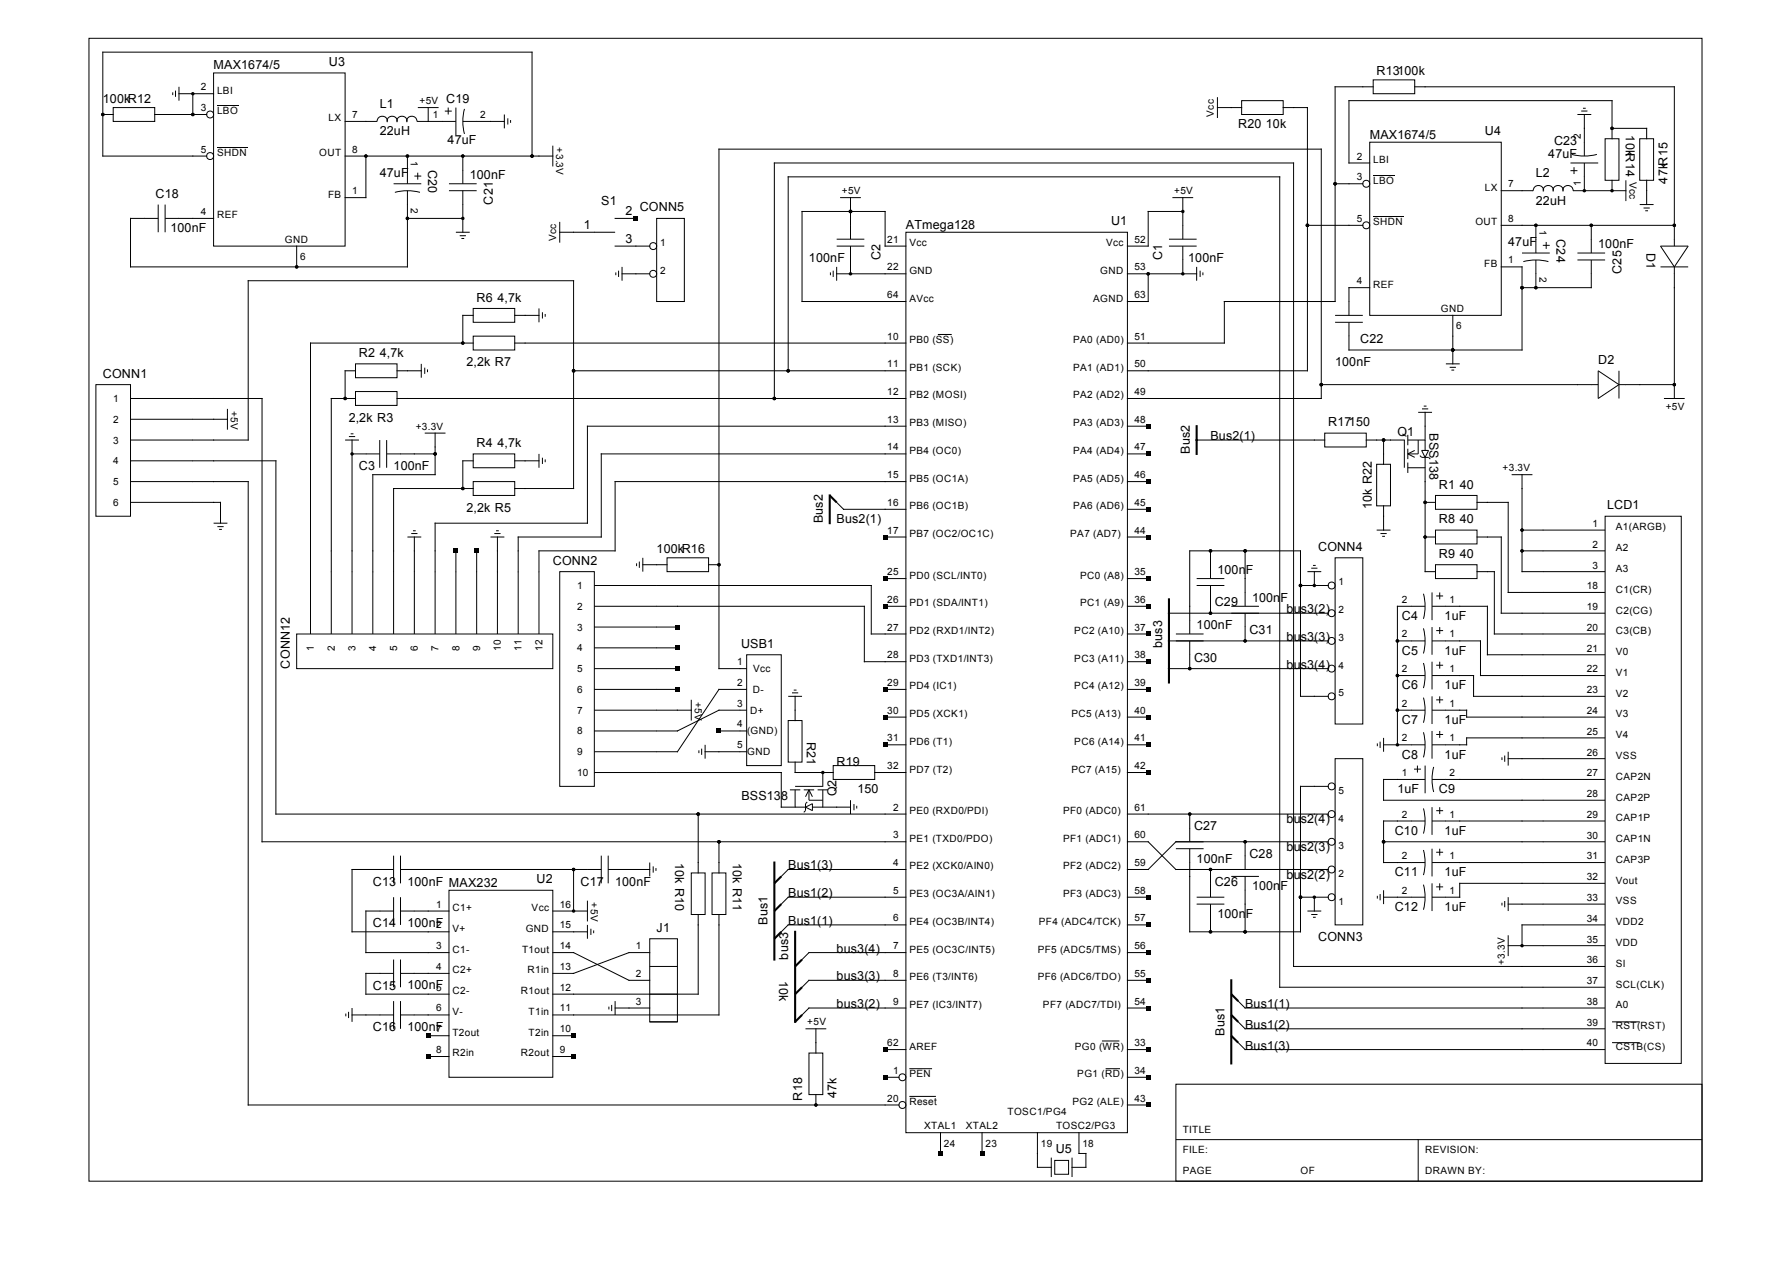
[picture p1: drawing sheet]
<svg xmlns="http://www.w3.org/2000/svg" width="297mm" height="210mm" viewBox="0 0 297 210" stroke-linecap="round" stroke-linejoin="round" font-family="sans-serif">
<g fill="none" stroke="#000" stroke-width=".17">
<path d="M14.8 6.3h267.4v189.5h-267.4zM17.1 19h1.7M18.8 17.8h6.9v2.3h-6.9zM25.7 19h8.6M28.6 15.3v.5M29.1 15v1.1M29.7 15.5h5.7M29.7 14.4v2.3M32 15.5v3.5M35.4 12.1h21.8v28.7h-21.8zM36 17.6h3.5M69.3 17.8h3.4"/>
<path d="M71 17.8v2.3M73.8 18.4h1.1M74.3 17.8v1.2M75.6 17.8v4.6M77 18l-.2 1.8v1.2l.2 1.2M83.6 19v2.3M84.2 19.6v1M84.7 19.9v.5M201.9 17.8h4M201.9 16.1v3.5M205.9 16.7h6.9v2.3h-6.9zM212.8 17.8h4v43.7h-29.8"/>
<path d="M227.7 13.2h6.9v2.3h-6.9zM227.7 14.4h-6.3v35.6h-18.4v6.9h-16M234.6 14.4h43.1v26.4M261.6 19h2.3M262.2 18.4h1M262.5 17.9h.5M262.7 19v6.9M26.2 33.9v4.6M27.4 36.2h8M27.4 33.9v4.6M34.3 25.9h-17.2v-17.3h71.1v17.3M36 24.4h5"/>
<path d="M57.2 20.1h5.3a.84 .84 0 0 1 .9-.8 .84 .84 0 0 1 .8 .9 .82 .82 0 0 1 .8-.9 .82 .82 0 0 1 .8 .9 .82 .82 0 0 1 .9-.9 .82 .82 0 0 1 .8 .9 .84 .84 0 0 1 .8-.9 .84 .84 0 0 1 .8 .8h6.5M57.2 25.9h34.5M60.7 25.9v6.9h-3.5M65.3 30.5h4.6M65.5 31.9l1.8-.3 1.2 .1 1.1 .2M67.6 31.6v12.6h-46v-8h4.6M67.6 36.2h9.1M67.6 25.9v4.6M68.7 29.2h1.2M69.3 28.6v1.2M74.5 31.6h4.5M74.5 30.5h4.5"/>
<path d="M75.6 38.5h2.3M76.2 39.1h1.1M76.5 39.5h.5M76.7 25.9v4.6M76.7 31.6v6.9M76.7 20.1h6.9M91.7 24.1v3.5M92.8 38.5h9.2M92.8 36.8v3.4M102 36.2h3.4M108.9 36.2h4.6v13.8h-4.6zM138.7 39.6h4.6"/>
<path d="M139.3 32.8h3.5M141 32.8v6.8M150.2 38.5h36.8v149.2h-36.8zM193.8 39.6h4.6M194.4 32.8h3.5M196.1 32.8v6.8M196.1 35.1h-5.7v5.7h-3.4M216.8 37.3h9.2M221.4 30.5h4.6M227.1 23.6h21.9v28.7h-21.9zM227.7 29h3.5M227.7 35.9h5"/>
<path d="M249 31.6h5.3a.84 .84 0 0 1 .8-.9 .84 .84 0 0 1 .8 1 .82 .82 0 0 1 .8-1 .82 .82 0 0 1 .9 1 .82 .82 0 0 1 .8-1 .82 .82 0 0 1 .8 1 .84 .84 0 0 1 .8-1 .84 .84 0 0 1 .9 .9h8.7M249 37.3h28.7M254.7 37.3v4.6M260.4 27h4.6M260.4 28.3h1.2M260.6 25.6l1.2 .2 1.2 .1 1.8-.3M261 27.7v1.2M262.7 27v4.6M263.9 37.3v4.6M266.2 23h2.3v6.9h-2.3zM267.3 23v-6.3h-43.6v10.3h3.4M267.3 21.3h5.8v1.7"/>
<path d="M267.3 29.9v1.7M269.6 29.9v3.4M271.9 23h2.3v6.9h-2.3zM271.9 33.9h2.3M272.5 34.5h1.1M272.8 34.9h.5M273.1 29.9v4M49.2 40.8v3.4M78.5 55.7h6.9v2.3h-6.9zM78.5 51.1h6.9v2.3h-6.9zM78.5 52.3h-1.8v4.6M78.5 56.9h-27v48.2"/>
<path d="M85.4 56.9h64.8M85.4 52.3h4M89.4 51.1v2.3M90 51.8v1M90.4 52v.5M102 40.8h5.7M102.1 45.2v.4M102.6 44.9v1M103.2 45.4h4.5M103.2 44.2v2.3M137.7 45.2v.4M138.2 44.9v1"/>
<path d="M138.7 40.8h4.6M138.7 45.4h11.5M138.7 44.2v2.3M141 40.8v4.6M150.2 40.8h-3.4v-5.7h-13.8v14.9h17.2M155.5 55.4h2.3M187 45.4h11.4M190.4 45.4v4.6h-3.4M193.8 40.8h4.6M196.1 40.8v4.6M198.4 44.2v2.3M199 44.9v1"/>
<path d="M199.5 45.2v.4M221.4 52.3h4.6M221.4 53.4h4.6M227.1 47.7h-3.4v4.6M240.9 52.3v8M249 44.2h3.4v13.8h-28.7v-4.6M252.4 41.9h4.6M252.6 43.4l1.8-.3h1.2l1.2 .3M254.7 43.1v4.6M255.8 40.7h1.2M256.4 40.1v1.2M261.6 43.1h4.6"/>
<path d="M261.6 41.9h4.6M263.9 43.1v4.6h-11.5M275.4 40.8h4.5l-2.2 3.4zM275.4 44.2h4.5M277.7 44.2v21.8M15.9 63.8h5.7v21.8h-5.7zM21.6 69.5h16.1M21.6 76.4h24.2v58.5h104.4M21.6 66h21.9v73.5h106.7M21.6 72.9h19.6v-26.4h53.9v34.5h-9.7M21.6 79.8h19.6v103.3h107.9M37.7 67.8v3.4"/>
<path d="M57.2 72.9h2.3M57.9 72.4h1M58.1 71.9h.5M58.4 75.2h4.6M58.4 72.9v32.2M59 64.9h6.8v2.3h-6.8zM59 60.3h6.8v2.3h-6.8zM59 66h-4.1v39.1M59 61.5h-1.8v4.5M63 72.9v4.6M64.1 75.2h8.1M64.1 72.9v4.6"/>
<path d="M65.8 66h84.4M65.8 61.5h4.1M69.9 60.3v2.3M70.4 60.9v1.1M70.4 71.8h3.5M70.9 61.2v.5M72.2 71.8v6.9h-10.4v26.4M78.5 79.8h6.9v2.3h-6.9zM78.5 75.2h6.9v2.3h-6.9zM78.5 76.4h-1.8v4.6M85.4 76.4h4M89.4 75.2v2.3"/>
<path d="M90 75.9v1M90.4 76.2v.4M95.1 61.5h55.1M128.4 66v-39h86.1v133.2h51.7M130.7 61.5v-32.2h81.5v134.3h54M150.2 79.8h-48.2v11.5h-12.6v13.8M150.2 75.2h-50.5v13.8h-13.8v16.1M150.2 70.6h-52.8v16.1h-25.2v18.4M187 66h32.1v-41.3h-99.9v86.1h4.6M187 79.8h3.4M187 75.2h3.4M187 70.6h3.4"/>
<path d="M198.4 72.9h21.3M219.1 63.8h45.9M219.7 71.8h6.9v2.3h-6.9zM226.6 72.9h6.3v4.6M228.3 77h2.3v6.8h-2.3zM229.4 72.9v4.1M233.5 72.9h2.8M233.5 77.5h2.8M233.5 75.2l1.1 .6M233.5 72.1v1.7M233.5 74.4v1.7M233.5 76.7v1.7"/>
<path d="M234.6 74.7l-1.1 .5M235.2 72.9v2.3h-1.7M235.2 68.3h2.3M235.5 75.5l.3 .3h1.1l.3 .3M235.8 74.7h1.1l-.6 1.1zM235.8 67.8h1M236.1 67.3h.5M236.3 75.8v18.9h1.7M236.3 68.3v6.4M239.8 60.3h2.3M240.4 60.9h1M240.7 61.3h.4"/>
<path d="M250.7 78.7h3.4M252.4 78.7v16h13.8M265 61.5l3.5 2.3-3.5 2.2zM268.5 61.5v4.5M268.5 63.8h9.2M275.9 66h3.5M21.6 83.3h15v3.4M35.4 86.7h2.3M36 87.3h1.1M36.3 87.7h.5M67.6 89h2.3M68.2 88.4h1"/>
<path d="M68.5 88h.4M68.7 89v16.1M75.6 91.3v13.8M78.5 81h-13.2v24.1M79 91.3v13.8M81.3 89h2.3M82 88.4h1M82.3 88h.4M82.5 89v16.1M92.8 94.7h5.8v35.6h-5.8zM98.6 97h45.9v8.1h5.7M105.6 93.4v.4"/>
<path d="M106 93.1v1M106.6 93.6h4M106.6 92.5v2.2M110.6 92.5h6.9v2.2h-6.9zM117.5 93.6h1.7M138.7 83.3l1.2 1.1h10.3M146.8 89h3.4M146.8 95.9h3.4M187 89h3.4M187 95.9h3.4M187 84.4h3.4M198.4 97h4.6"/>
<path d="M198.4 95.9h4.6M200.7 91.3v4.6M200.7 97v4.6M206.5 91.3v9.2M215.7 97h4.6M216.8 94.7h2.3M217.4 94.2h1.1M217.7 93.7h.5M218 94.7v2.3M221.4 92.5h4.6v27.5h-4.6zM228.3 87.9h2.3M228.9 88.4h1.1"/>
<path d="M229.2 88.9h.5M229.4 83.8v4.1M236.1 98.4l.2 1.2v1.2l-.2 1.8M236.3 83.3h1.7M236.3 89h1.7M237.5 98.2v4.6M238 93.6h6.9v2.3h-6.9zM238 87.9h6.9v2.3h-6.9zM238 82.1h6.9v2.3h-6.9zM238.2 98.8h1.1M238.7 98.2v1.1M244.9 83.3h5.2v14.9h16.1"/>
<path d="M244.9 89h4.1v12.6h17.2M244.9 94.7h2.9v10.4h18.4M252.4 91.3h13.8M252.4 87.9h13.8M266.2 85.6h12.6v90.7h-12.6zM49.2 105.1h42.5v5.7h-42.5zM98.6 117.7h16M98.6 100.5h44.7v9.2h6.9M98.6 107.4h13.7M98.6 114.3h13.7M98.6 103.9h13.7M98.6 110.8h13.7"/>
<path d="M114.6 116v3.4M123.8 117.7h-4.6l-6.9 3.5h-13.7M123.8 114.3h-4.6l-6.9 10.3h-13.7M123.8 108.5h5.8v18.4h-5.8zM130.7 119.4h2.3v6.9h-2.3zM130.7 115.4h2.3M131.3 114.8h1.1M131.6 114.4h.5M131.9 115.4v4M146.8 100.5h3.4M146.8 118.9h3.4M146.8 114.3h3.4"/>
<path d="M187 100.5h3.4M187 118.9h3.4M187 105.1h3.4M187 114.3h3.4M187 109.7h3.4M193.8 106.2h26.5M193.8 101.6h26.5M193.8 110.8h26.5M195 105.1h4.6M197.3 105.1v-13.8h18.4v24.1h4.6M197.3 106.2v4.6M204.2 100.5h4.6"/>
<path d="M206.5 101.6v4.6M231.7 117.7h4.6M231.7 112h4.6M231.7 106.2h4.6M236.1 104.1l.2 1.2v1.2l-.2 1.8M236.1 109.9l.2 1.2v1.2l-.2 1.7M236.1 115.6l.2 1.2v1.2l-.2 1.8M236.3 100.5h-4.6v23M237.5 117.7h5.7v1.2h23M237.5 100.5h9.2v8h19.5M237.5 112h6.9v3.4h21.8M237.5 106.2h8v5.8h20.7"/>
<path d="M237.5 103.9v4.6M237.5 109.7v4.6M237.5 115.4v4.6M238.2 104.5h1.1M238.2 110.3h1.1M238.2 116h1.1M238.7 103.9v1.2M238.7 109.7v1.1M238.7 115.4v1.2M98.6 128h31v5.8h4M115.8 134.9v9.8M115.9 124.4v.4"/>
<path d="M116.4 124.1v1M116.9 124.6h6.9M116.9 123.5v2.2M119.2 139.5v5.2M119.2 121.2h4.6M131 130.9h1.7M131.9 126.3v1.7h6.3M131.9 130.9v2.9M133.3 130.9h1.7M133.6 133.8l1.1-.6v1.2zM133.9 132.9l-.3 .3v1.2l-.3 .2M134.1 130.9l-.5 1.2"/>
<path d="M134.1 130.9l.6 1.2M134.1 130.9v1.7h2.3M134.7 133.8h6.3M135.6 130.9h1.7M136.4 128v2.3h-4.5M136.4 130.9v2.9M138.2 126.9h6.9v2.3h-6.9zM141 132.6v2.3M141.6 133.3v1M142.1 133.6v.4M145.1 128h5.1M146.8 123.5h3.4"/>
<path d="M187 134.9h33.3M187 139.5h3.4l4.6 4.6h25.3M187 123.5h3.4M187 128h3.4M197.3 134.9v4.6M206.5 139.5v4.6M220.3 130.3h-4.6v24.1h-18.4v-13.7M220.3 139.5h-25.3l-4.6 4.6h-3.4M221.4 125.7h4.6v27.6h-4.6zM228.4 123.2v.5M228.9 122.9v1.1M229.4 139.5h36.8"/>
<path d="M229.4 123.5h6.9M229.4 122.3v2.3M234.5 127.5h1.1M235.1 126.9v1.1M236.1 121.4l.2 1.2v1.1l-.2 1.8M236.1 134l.2 1.2v1.2l-.2 1.8M236.3 129.2h-6.9v3.4h36.8M236.3 136.1h-6.9v6.9h6.9M236.3 126.9v4.6M237.5 129.2h28.7M237.5 136.1h28.7M237.5 121.2v4.5"/>
<path d="M237.5 133.8v4.6M237.7 127.1l-.2 1.8v1.2l.2 1.2M238.2 121.7h1.1M238.2 134.4h1.1M238.7 121.2v1.1M238.7 133.8v1.1M249.1 125.5v.5M249.5 125.2v1.1M250.1 124.6v2.3M250.1 125.7h16.1M266.2 122.3h-23v1.2h-5.7M65.3 141.8v4.6"/>
<path d="M65.3 148.7v4.6M65.3 159v4.6M65.3 144.1h-6.9v10.3h16.1M65.3 151h-4.6v6.9h13.8M66.4 151h8.1M66.4 141.8v4.6M66.4 148.7v4.6M66.4 159v4.6M66.4 144.1h33.3M74.5 147.6h17.2v31h-17.2zM91.7 157.9h3.4l9.2 4.6h3.4M91.7 154.4h5.7"/>
<path d="M91.7 151h5.7M95.1 144.1v6.9M97.4 149.3v3.4M97.4 153.3v2.3M98 153.9v1.1M98.4 154.2v.5M99.7 141.8v4.6M100.9 144.1h6.8M100.9 141.8v4.6M107.7 155.6h4.6v13.8h-4.6zM107.7 157.9h-3.4l-9.2 3.4h-3.4M107.7 143v2.3"/>
<path d="M108.3 143.6v1M108.8 143.9v.4M114.6 144.7h2.3v6.9h-2.3zM115.8 151.6v13.2h-24.1M118.1 144.7h2.3v6.9h-2.3zM119.2 151.6v16.6h-27.5M150.2 148.7h-19.5l-1.1 1.2M150.2 157.9h-16.1l-1.1 1.1M150.2 144.1h-19.5l-1.1 1.2M150.2 153.3h-19.5l-1.1 1.1M187 148.7h3.4M187 157.9h3.4"/>
<path d="M187 153.3h3.4M195 140.7h4.6M198.4 148.7h4.6M198.4 149.9h4.6M200.7 144.1v4.6M200.7 149.9v4.5M204.2 145.3h4.6M206.5 145.3v9.1M215.7 148.7h4.6M216.8 151h2.3M217.4 151.6h1.1M217.7 152h.5"/>
<path d="M218 148.7v2.3M228.4 148.5v.4M228.9 148.2v1M229.4 147.6v2.3M229.4 148.7h6.9M236.1 140.9l.2 1.2v1.2l-.2 1.7M236.1 146.6l.2 1.2v1.2l-.2 1.8M237.5 143h28.7M237.5 140.7v4.6M237.5 146.4v4.6M238.2 141.3h1.1M238.2 147h1.1"/>
<path d="M238.7 140.7v1.1M238.7 146.4v1.2M249.1 149.6v.5M249.5 149.3v1.1M250.1 149.9h16.1M250.1 148.7v2.3M250.1 155v3.5M250.1 156.7h16.1M266.2 146.4h-24.1v2.3h-4.6M266.2 153.3h-13.8v3.4M57.3 168v.5M57.8 167.7v1"/>
<path d="M58.4 167.1v2.3M58.4 168.2h6.9M65.3 165.9v4.6M65.3 161.3h-4.6v3.5h13.8M66.4 168.2h8.1M66.4 165.9v4.6M66.4 161.3h8.1M71 171.7h3.5M71 175.1h3.5M91.7 171.7h3.4M91.7 175.1h3.4M101 166.8v.5"/>
<path d="M101.4 166.6v1M102 165.9v2.3M102 167.1h5.7M107.7 160.2h4.6M107.7 169.4h4.6M133.6 170.5h3.4M134.1 174.5h2.3v6.9h-2.3zM135.3 170.5v4M146.8 174h3.4M146.8 178.6h2.3M150.2 162.5h-16.1l-1.1 1.1M150.2 167.1h-16.1l-1.1 1.1"/>
<path d="M150.8 177.1h3.8M182.7 172.5h2.9M183.3 177.1h2.4M187 162.5h3.4M187 167.1h3.4M187 174h3.4M187 178.6h3.4M195 179.7h87.2v16.1h-87.2zM205.3 169.4l1.2 1.1h59.7M205.3 165.9l1.2 1.2h59.7M205.3 172.8l1.2 1.2h59.7M267.3 169.4h4.6"/>
<path d="M267.3 172.8h4.6M135.3 181.4v1.7M150.8 181.7h4.4M156 187.7v3.5M162.9 187.7v3.5M172 187.7v5.8h2.3M174.3 191.9v3.2M174.9 192.3h2.3v2.3h-2.3zM177.8 191.9v3.2M178.9 187.7v3.5h1.2v2.3h-2.3M187 183.1h3.4M195 188.9h87.2"/>
<path d="M235.2 188.9v6.9"/>
<circle cx="34.8" cy="19" r=".58"/>
<circle cx="34.8" cy="25.9" r=".58"/>
<circle cx="226.6" cy="37.4" r=".58"/>
<circle cx="226.6" cy="30.5" r=".58"/>
<circle cx="108.3" cy="40.8" r=".58"/>
<circle cx="108.3" cy="45.4" r=".58"/>
<circle cx="220.8" cy="97" r=".58"/>
<circle cx="220.8" cy="110.8" r=".58"/>
<circle cx="220.8" cy="101.6" r=".58"/>
<circle cx="220.8" cy="106.2" r=".58"/>
<circle cx="220.8" cy="115.4" r=".58"/>
<circle cx="220.8" cy="134.9" r=".58"/>
<circle cx="220.8" cy="130.3" r=".58"/>
<circle cx="220.8" cy="139.5" r=".58"/>
<circle cx="220.8" cy="148.7" r=".58"/>
<circle cx="220.8" cy="144.1" r=".58"/>
<circle cx="149.6" cy="178.6" r=".58"/>
<circle cx="149.6" cy="183.2" r=".58"/>
</g>
<g fill="none" stroke="#000" stroke-width=".34">
<path d="M198.4 70.6v4.6M138.7 83.3l-1.1-1.2v4.6M193.8 99.3v13.8M128.4 143v16M129.6 145.3l-1.2 1.1M129.6 149.9l-1.2 1.1M129.6 154.4l-1.2 1.2M131.9 154.4v15l1.1-1.2M133 159l-1.1 1.2M133 163.6l-1.1 1.2M204.2 162.5v13.8M204.2 168.2l1.1 1.2"/>
<path d="M204.2 164.8l1.1 1.1M204.2 171.7l1.1 1.1"/>
</g>
<g fill="#000">
<path d="M16.9 18.8h.3l.1 .2-.1 .2h-.3l-.1-.2zM31.8 18.8h.4l.1 .2-.1 .2h-.4l-.1-.2zM31.8 15.3h.4l.1 .2-.1 .2h-.4l-.1-.2zM60.5 25.7h.4l.1 .2-.1 .2h-.4l-.1-.2zM67.4 25.7h.4l.1 .2-.1 .2h-.4l-.1-.2zM67.4 36h.4l.1 .2-.1 .2h-.4l-.1-.2zM76.6 25.7h.3l.1 .2-.1 .2h-.3l-.1-.2zM76.6 36h.3l.1 .2-.1 .2h-.3l-.1-.2zM88 25.7h.4l.1 .2-.1 .2h-.4l-.1-.2zM105.1 35.9h.7v.6h-.7zM140.8 34.8h.4l.1 .3-.1 .2h-.4v-.2zM195.9 34.8h.4l.1 .3-.1 .2h-.4v-.2z"/>
<path d="M216.6 37.1h.4l.1 .2-.1 .3h-.4l-.1-.3zM221.2 30.2h.4l.1 .3-.1 .2h-.4l-.1-.2zM254.5 37.1h.4l.1 .2-.1 .3h-.4l-.1-.3zM262.5 31.4h.4l.1 .2-.1 .2h-.4l-.1-.2zM263.7 37.1h.4l.1 .2-.1 .3h-.4l-.1-.3zM267.1 31.4h.4l.1 .2-.1 .2h-.4l-.1-.2zM267.1 21.1h.4l.1 .2-.1 .2h-.4l-.1-.2zM277.5 37.1h.4v.2v.3h-.4l-.1-.3zM49 44h.4l.1 .2-.1 .3h-.4l-.1-.3zM76.6 56.6h.3l.1 .3-.1 .2h-.3l-.1-.2zM140.8 45.2h.4l.1 .2-.1 .2h-.4v-.2zM190.2 45.2h.4l.1 .2-.1 .2h-.4l-.1-.2z"/>
<path d="M195.9 45.2h.4l.1 .2-.1 .2h-.4v-.2zM240.7 57.8h.4l.1 .2-.1 .2h-.4l-.1-.2zM252.2 47.5h.4l.1 .2-.1 .2h-.4l-.1-.2zM254.5 47.5h.4l.1 .2-.1 .2h-.4l-.1-.2zM57 65.8h.4l.1 .2-.1 .3h-.4l-.1-.3zM58.2 75h.4l.1 .2-.1 .2h-.4l-.1-.2zM72 75h.4v.2v.2h-.4l-.1-.2zM94.9 61.2h.4l.1 .3-.1 .2h-.4l-.1-.2zM128.2 65.8h.4l.1 .2-.1 .3h-.4l-.1-.3zM130.5 61.2h.4l.1 .3-.1 .2h-.4l-.1-.2zM190.1 79.5h.6v.7h-.6zM190.1 74.9h.6v.7h-.6z"/>
<path d="M190.1 70.3h.6v.7h-.6zM198.4 72.8h.1l.1 .1-.1 .2h-.1l-.1-.2zM218.9 63.5h.4l.1 .3-.1 .2h-.4l-.1-.2zM229.2 72.7h.4l.1 .2-.1 .3h-.4l-.1-.3zM277.5 63.5h.4v.3v.2h-.4l-.1-.2zM75.3 91h.6v.6h-.6zM76.6 80.8h.3l.1 .2-.1 .2h-.3l-.1-.2zM78.7 91h.7v.6h-.7zM119 93.4h.4l.1 .2-.1 .2h-.4l-.1-.2zM146.4 95.6h.7v.6h-.7zM146.4 88.7h.7v.7h-.7zM190.1 95.6h.6v.6h-.6z"/>
<path d="M190.1 88.7h.6v.7h-.6zM190.1 84.1h.6v.7h-.6zM200.5 91.1h.4l.1 .2-.1 .2h-.4l-.1-.2zM206.3 91.1h.4l.1 .2-.1 .2h-.4l-.1-.2zM215.5 96.8h.4v.2v.3h-.4l-.1-.3zM217.8 96.8h.4v.2v.3h-.4l-.1-.3zM236.1 88.8h.4l.1 .2-.1 .2h-.4l-.1-.2zM236.1 83.1h.4l.1 .2-.1 .2h-.4l-.1-.2zM252.2 91.1h.4l.1 .2-.1 .2h-.4l-.1-.2zM252.2 87.6h.4l.1 .3-.1 .2h-.4l-.1-.2zM112 107h.7v.7h-.7zM112 113.9h.7v.7h-.7z"/>
<path d="M112 103.6h.7v.7h-.7zM112 110.5h.7v.7h-.7zM146.4 118.5h.7v.7h-.7zM146.4 113.9h.7v.7h-.7zM146.4 100.1h.7v.7h-.7zM190.1 118.5h.6v.7h-.6zM190.1 113.9h.6v.7h-.6zM190.1 109.3h.6v.7h-.6zM190.1 104.7h.6v.7h-.6zM190.1 100.1h.6v.7h-.6zM193.8 101.5h.1l.1 .1-.1 .2h-.1l-.1-.2zM193.8 106.1h.1l.1 .1-.1 .2h-.1l-.1-.2z"/>
<path d="M193.8 110.7h.1l.1 .1-.1 .2h-.1l-.1-.2zM197.1 110.6h.4l.1 .2-.1 .2h-.4l-.1-.2zM200.5 101.4h.4l.1 .2-.1 .3h-.4l-.1-.3zM206.3 106h.4l.1 .2-.1 .2h-.4l-.1-.2zM231.5 106h.4l.1 .2-.1 .2h-.4l-.1-.2zM231.5 111.8h.4l.1 .2-.1 .2h-.4l-.1-.2zM231.5 117.5h.4l.1 .2-.1 .2h-.4l-.1-.2zM115.6 134.7h.4l.1 .2-.1 .2h-.4l-.1-.2zM118.9 120.8h.7v.7h-.7zM119 139.3h.4l.1 .2-.1 .2h-.4l-.1-.2zM136.2 127.8h.4l.1 .2-.1 .3h-.4v-.3zM146.4 123.1h.7v.7h-.7z"/>
<path d="M190.1 127.7h.6v.7h-.6zM190.1 123.1h.6v.7h-.6zM197.1 134.7h.4l.1 .2-.1 .2h-.4l-.1-.2zM206.3 139.3h.4l.1 .2-.1 .2h-.4l-.1-.2zM229.2 139.3h.4l.1 .2-.1 .2h-.4l-.1-.2zM231.5 123.2h.4l.1 .3-.1 .2h-.4l-.1-.2zM94.9 143.9h.4l.1 .2-.1 .2h-.4l-.1-.2zM94.9 150.8h.4l.1 .2-.1 .2h-.4l-.1-.2zM190.1 157.5h.6v.7h-.6zM190.1 153h.6v.6h-.6zM190.1 148.4h.6v.7h-.6zM200.5 143.9h.4l.1 .2-.1 .2h-.4l-.1-.2z"/>
<path d="M200.5 154.2h.4l.1 .2-.1 .3h-.4l-.1-.3zM206.3 154.2h.4l.1 .2-.1 .3h-.4l-.1-.3zM215.5 148.5h.4v.2v.2h-.4l-.1-.2zM217.8 148.5h.4v.2v.2h-.4l-.1-.2zM252.2 156.5h.4l.1 .2-.1 .3h-.4l-.1-.3zM70.7 171.3h.7v.7h-.7zM70.7 174.8h.7v.7h-.7zM94.8 171.3h.7v.7h-.7zM94.8 174.8h.7v.7h-.7zM146.4 178.2h.7v.7h-.7zM146.4 173.6h.7v.7h-.7zM190.1 173.6h.6v.7h-.6z"/>
<path d="M190.1 178.2h.6v.7h-.6zM190.1 166.7h.6v.7h-.6zM190.1 162.1h.6v.7h-.6zM135.1 182.9h.4l.1 .2-.1 .3h-.4l-.1-.3zM155.6 190.8h.7v.7h-.7zM162.5 190.8h.7v.7h-.7zM190.1 182.8h.6v.7h-.6z"/>
</g>
<g font-size="2.1">
<text x="35.4" y="11.5">MAX1674/5</text>
<text x="54.5" y="10.9">U3</text>
<text x="17.1" y="17.1">100kR12</text>
<text x="63" y="17.8">L1</text>
<text x="74" y="17.1">C19</text>
<text x="228.3" y="12.5">R13100k</text>
<text x="63" y="22.4">22uH</text>
<text x="74.2" y="23.9">47uF</text>
<text x="205.3" y="21.3">R20 10k</text>
<text x="227.1" y="23">MAX1674/5</text>
<text x="246.2" y="22.4">U4</text>
<text x="257.7" y="24">C23</text>
<text x="269.6" y="22.5" transform="rotate(90 269.6 22.5)">10kR14</text>
<text x="63" y="29.3">47uF</text>
<text x="71" y="28.2" transform="rotate(90 71 28.2)">C20</text>
<text x="77.9" y="29.7">100nF</text>
<text x="254.7" y="29.3">L2</text>
<text x="256.8" y="26.2">47uF</text>
<text x="25.8" y="32.8">C18</text>
<text x="81.7" y="33.9" transform="rotate(-90 81.7 33.9)">C21</text>
<text x="99.7" y="33.9">S1</text>
<text x="103.7" y="35.6">2</text>
<text x="106.1" y="35.1">CONN5</text>
<text x="254.7" y="33.9">22uH</text>
<text x="276.5" y="30.4" transform="rotate(-90 276.5 30.4)">47kR15</text>
<text x="28.3" y="38.5">100nF</text>
<text x="96.8" y="37.9">1</text>
<text x="103.7" y="40.2">3</text>
<text x="150.2" y="37.9">ATmega128</text>
<text x="184.3" y="37.3">U1</text>
<text x="250.1" y="40.8">47uF</text>
<text x="258.1" y="39.6" transform="rotate(90 258.1 39.6)">C24</text>
<text x="265" y="41.2">100nF</text>
<text x="273.1" y="41.9" transform="rotate(90 273.1 41.9)">D1</text>
<text x="134.1" y="43.5">100nF</text>
<text x="146" y="43.1" transform="rotate(-90 146 43.1)">C2</text>
<text x="192.7" y="43.1" transform="rotate(-90 192.7 43.1)">C1</text>
<text x="197" y="43.5">100nF</text>
<text x="268.9" y="45.4" transform="rotate(-90 268.9 45.4)">C25</text>
<text x="79" y="50">R6 4,7k</text>
<text x="59.5" y="59.2">R2 4,7k</text>
<text x="225.6" y="56.9">C22</text>
<text x="17.1" y="62.6">CONN1</text>
<text x="77.3" y="60.7">2,2k R7</text>
<text x="221.4" y="60.7">100nF</text>
<text x="265" y="60.3">D2</text>
<text x="57.8" y="69.9">2,2k R3</text>
<text x="220.3" y="70.6">R17150</text>
<text x="237.1" y="71.8" transform="rotate(90 237.1 71.8)">BSS138</text>
<text x="59.5" y="77.9">C3</text>
<text x="65.3" y="77.9">100nF</text>
<text x="79" y="74.1">R4 4,7k</text>
<text x="197.3" y="75.2" transform="rotate(-90 197.3 75.2)">Bus2</text>
<text x="200.7" y="72.9">Bus2(1)</text>
<text x="231.7" y="72.2">Q1</text>
<text x="238.6" y="81">R1 40</text>
<text x="77.3" y="84.8">2,2k R5</text>
<text x="136.4" y="86.7" transform="rotate(-90 136.4 86.7)">Bus2</text>
<text x="138.7" y="86.7">Bus2(1)</text>
<text x="227.5" y="84.4" transform="rotate(-90 227.5 84.4)">10k R22</text>
<text x="238.6" y="86.7">R8 40</text>
<text x="266.5" y="84.4">LCD1</text>
<text x="91.7" y="93.6">CONN2</text>
<text x="108.9" y="91.7">100kR16</text>
<text x="201.9" y="95.1">100nF</text>
<text x="218.6" y="91.3">CONN4</text>
<text x="238.6" y="92.5">R9 40</text>
<text x="201.4" y="100.5">C29</text>
<text x="207.6" y="99.7">100nF</text>
<text x="213.4" y="101.6">bus3(2)</text>
<text x="122.9" y="107.4">USB1</text>
<text x="192.7" y="107.4" transform="rotate(-90 192.7 107.4)">bus3</text>
<text x="198.4" y="104.3">100nF</text>
<text x="207.2" y="105.1">C31</text>
<text x="213.4" y="106.2">bus3(3)</text>
<text x="232.5" y="102.8">C4</text>
<text x="239.6" y="102.8">1uF</text>
<text x="48" y="110.8" transform="rotate(-90 48 110.8)">CONN12</text>
<text x="198" y="109.7">C30</text>
<text x="213.4" y="110.8">bus3(4)</text>
<text x="232.5" y="108.5">C5</text>
<text x="239.6" y="108.5">1uF</text>
<text x="232.5" y="114.3">C6</text>
<text x="239.6" y="114.3">1uF</text>
<text x="133.8" y="123" transform="rotate(90 133.8 123)">R21</text>
<text x="232.5" y="120">C7</text>
<text x="232.5" y="125.7">C8</text>
<text x="239.6" y="120">1uF</text>
<text x="239.6" y="125.7">1uF</text>
<text x="138.7" y="126.9">R19</text>
<text x="142.2" y="131.5">150</text>
<text x="231.7" y="131.5">1uF</text>
<text x="238.6" y="131.5">C9</text>
<text x="122.9" y="132.6">BSS138</text>
<text x="138.7" y="132" transform="rotate(-90 138.7 132)">Q2</text>
<text x="198" y="137.6">C27</text>
<text x="213.4" y="136.5">bus2(4)</text>
<text x="112" y="143" transform="rotate(90 112 143)">10k R10</text>
<text x="121.5" y="143" transform="rotate(90 121.5 143)">10k R11</text>
<text x="198.4" y="143">100nF</text>
<text x="207.2" y="142.2">C28</text>
<text x="213.4" y="141.1">bus2(3)</text>
<text x="231.3" y="138.4">C10</text>
<text x="239.6" y="138.4">1uF</text>
<text x="61.8" y="146.8">C13</text>
<text x="67.6" y="146.8">100nF MAX232</text>
<text x="89" y="146.4">U2</text>
<text x="96.3" y="146.8">C17</text>
<text x="102" y="146.8">100nF</text>
<text x="130.7" y="144.1">Bus1(3)</text>
<text x="130.7" y="148.7">Bus1(2)</text>
<text x="201.4" y="146.8">C26</text>
<text x="207.6" y="147.6">100nF</text>
<text x="213.4" y="145.7">bus2(2)</text>
<text x="231.3" y="145.3">C11</text>
<text x="239.6" y="145.3">1uF</text>
<text x="61.8" y="153.7">C14</text>
<text x="67.6" y="153.7">100nF</text>
<text x="108.9" y="154.4">J1</text>
<text x="127.3" y="153.3" transform="rotate(-90 127.3 153.3)">Bus1</text>
<text x="130.7" y="153.3">Bus1(1)</text>
<text x="201.9" y="152.2">100nF</text>
<text x="218.6" y="156">CONN3</text>
<text x="231.3" y="151">C12</text>
<text x="239.6" y="151">1uF</text>
<text x="130.7" y="159" transform="rotate(-90 130.7 159)">bus3</text>
<text x="138.7" y="157.9">bus3(4)</text>
<text x="61.8" y="164">C15</text>
<text x="67.6" y="164">100nF</text>
<text x="129.2" y="162.5" transform="rotate(90 129.2 162.5)">10k</text>
<text x="138.7" y="162.5">bus3(3)</text>
<text x="138.7" y="167.1">bus3(2)</text>
<text x="206.5" y="167.1">Bus1(1)</text>
<text x="61.8" y="170.9">C16</text>
<text x="67.6" y="170.9">100nF</text>
<text x="203" y="171.7" transform="rotate(-90 203 171.7)">Bus1</text>
<text x="206.5" y="170.5">Bus1(2)</text>
<text x="206.5" y="174">Bus1(3)</text>
<text x="133" y="182.4" transform="rotate(-90 133 182.4)">R18</text>
<text x="138.7" y="182" transform="rotate(-90 138.7 182)">47k</text>
<text x="175.1" y="191.2">U5</text>
</g>
<g font-size="1.7">
<text x="33.3" y="15">2</text>
<text x="36" y="15.5">LBI</text>
<text x="69.6" y="17.3">+5V</text>
<text x="33.3" y="18.4">3</text>
<text x="36" y="19">LBO</text>
<text x="54.5" y="20.1">LX</text>
<text x="58.4" y="19.6">7</text>
<text x="71.7" y="19.6">1</text>
<text x="79.6" y="19.6">2</text>
<text x="201.3" y="19.3" transform="rotate(-90 201.3 19.3)">Vcc</text>
<text x="262.2" y="23" transform="rotate(-90 262.2 23)">2</text>
<text x="33.3" y="25.3">5</text>
<text x="36" y="25.9">SHDN</text>
<text x="52.9" y="25.9">OUT</text>
<text x="58.4" y="25.3">8</text>
<text x="68.1" y="26.6" transform="rotate(90 68.1 26.6)">1</text>
<text x="92.2" y="24.4" transform="rotate(90 92.2 24.4)">+3.3V</text>
<text x="225" y="26.4">2</text>
<text x="225" y="29.9">3</text>
<text x="227.7" y="27">LBI</text>
<text x="33.3" y="35.6">4</text>
<text x="54.4" y="32.8">FB</text>
<text x="58.4" y="32.2">1</text>
<text x="68.1" y="34.5" transform="rotate(90 68.1 34.5)">2</text>
<text x="139.6" y="32.2">+5V</text>
<text x="194.7" y="32.2">+5V</text>
<text x="227.7" y="30.5">LBO</text>
<text x="246.2" y="31.6">LX</text>
<text x="250.1" y="31">7</text>
<text x="262.2" y="30.9" transform="rotate(-90 262.2 30.9)">1</text>
<text x="270.2" y="30.2" transform="rotate(90 270.2 30.2)">Vcc</text>
<text x="36" y="36.2">REF</text>
<text x="47.2" y="40.2">GND</text>
<text x="92.2" y="40" transform="rotate(-90 92.2 40)">Vcc</text>
<text x="109.5" y="40.8">1</text>
<text x="147.1" y="40.2">21</text>
<text x="150.8" y="40.8">Vcc</text>
<text x="183.4" y="40.8">Vcc</text>
<text x="188.1" y="40.2">52</text>
<text x="225" y="36.8">5</text>
<text x="227.7" y="37.3">SHDN</text>
<text x="244.7" y="37.3">OUT</text>
<text x="250.1" y="36.8">8</text>
<text x="255.3" y="38.1" transform="rotate(90 255.3 38.1)">1</text>
<text x="49.8" y="43.1">6</text>
<text x="109.5" y="45.4">2</text>
<text x="147.1" y="44.8">22</text>
<text x="150.8" y="45.4">GND</text>
<text x="182.5" y="45.4">GND</text>
<text x="188.1" y="44.8">53</text>
<text x="225" y="47.1">4</text>
<text x="227.7" y="47.7">REF</text>
<text x="246.1" y="44.2">FB</text>
<text x="250.1" y="43.7">1</text>
<text x="255.3" y="46" transform="rotate(90 255.3 46)">2</text>
<text x="147.1" y="49.4">64</text>
<text x="150.8" y="50">AVcc</text>
<text x="181.3" y="50">AGND</text>
<text x="188.1" y="49.4">63</text>
<text x="239" y="51.7">GND</text>
<text x="147.1" y="56.3">10</text>
<text x="150.8" y="56.9">PB0 (SS)</text>
<text x="178" y="56.9">PA0 (AD0)</text>
<text x="188.1" y="56.3">51</text>
<text x="241.5" y="54.6">6</text>
<text x="147.1" y="65.5">12</text>
<text x="147.1" y="60.9">11</text>
<text x="150.8" y="61.5">PB1 (SCK)</text>
<text x="178" y="61.5">PA1 (AD1)</text>
<text x="188.1" y="65.5">49</text>
<text x="188.1" y="60.9">50</text>
<text x="18.8" y="70.1">2</text>
<text x="18.8" y="66.6">1</text>
<text x="38.3" y="68.1" transform="rotate(90 38.3 68.1)">+5V</text>
<text x="68.9" y="71.2">+3.3V</text>
<text x="147.1" y="70.1">13</text>
<text x="150.8" y="70.6">PB3 (MISO)</text>
<text x="150.8" y="66">PB2 (MOSI)</text>
<text x="178" y="70.6">PA3 (AD3)</text>
<text x="178" y="66">PA2 (AD2)</text>
<text x="188.1" y="70.1">48</text>
<text x="276.2" y="67.9">+5V</text>
<text x="18.8" y="77">4</text>
<text x="18.8" y="73.5">3</text>
<text x="147.1" y="74.7">14</text>
<text x="150.8" y="75.2">PB4 (OC0)</text>
<text x="178" y="75.2">PA4 (AD4)</text>
<text x="188.1" y="74.7">47</text>
<text x="18.8" y="83.8">6</text>
<text x="18.8" y="80.4">5</text>
<text x="147.1" y="83.8">16</text>
<text x="147.1" y="79.2">15</text>
<text x="150.8" y="79.8">PB5 (OC1A)</text>
<text x="178" y="79.8">PA5 (AD5)</text>
<text x="188.1" y="83.8">45</text>
<text x="188.1" y="79.2">46</text>
<text x="249.2" y="78.1">+3.3V</text>
<text x="147.1" y="88.4">17</text>
<text x="150.8" y="89">PB7 (OC2/OC1C)</text>
<text x="150.8" y="84.4">PB6 (OC1B)</text>
<text x="177.5" y="89">PA7 (AD7)</text>
<text x="178" y="84.4">PA6 (AD6)</text>
<text x="188.1" y="88.4">44</text>
<text x="264.1" y="87.3">1</text>
<text x="268" y="87.9">A1(ARGB)</text>
<text x="147.1" y="95.3">25</text>
<text x="150.8" y="95.9">PD0 (SCL/INT0)</text>
<text x="179.1" y="95.9">PC0 (A8)</text>
<text x="188.1" y="95.3">35</text>
<text x="264.1" y="90.8">2</text>
<text x="264.1" y="94.2">3</text>
<text x="268" y="91.4">A2</text>
<text x="268" y="94.8">A3</text>
<text x="95.7" y="101.1">2</text>
<text x="95.7" y="97.6">1</text>
<text x="147.1" y="99.9">26</text>
<text x="150.8" y="100.5">PD1 (SDA/INT1)</text>
<text x="179.1" y="100.5">PC1 (A9)</text>
<text x="188.1" y="99.9">36</text>
<text x="222" y="97">1</text>
<text x="222" y="101.6">2</text>
<text x="232.5" y="99.9">2</text>
<text x="240.3" y="99.9">1</text>
<text x="263.1" y="97.7">18</text>
<text x="263.1" y="101.1">19</text>
<text x="268" y="98.2">C1(CR)</text>
<text x="268" y="101.7">C2(CG)</text>
<text x="52.1" y="108" transform="rotate(-90 52.1 108)">1</text>
<text x="55.5" y="108" transform="rotate(-90 55.5 108)">2</text>
<text x="59" y="108" transform="rotate(-90 59 108)">3</text>
<text x="62.4" y="108" transform="rotate(-90 62.4 108)">4</text>
<text x="65.8" y="108" transform="rotate(-90 65.8 108)">5</text>
<text x="69.3" y="108" transform="rotate(-90 69.3 108)">6</text>
<text x="72.7" y="108" transform="rotate(-90 72.7 108)">7</text>
<text x="76.2" y="108" transform="rotate(-90 76.2 108)">8</text>
<text x="79.6" y="108" transform="rotate(-90 79.6 108)">9</text>
<text x="83.1" y="108" transform="rotate(-90 83.1 108)">10</text>
<text x="86.5" y="108" transform="rotate(-90 86.5 108)">11</text>
<text x="89.9" y="108" transform="rotate(-90 89.9 108)">12</text>
<text x="95.7" y="107.9">4</text>
<text x="95.7" y="104.5">3</text>
<text x="147.1" y="104.5">27</text>
<text x="150.8" y="105.1">PD2 (RXD1/INT2)</text>
<text x="178.2" y="105.1">PC2 (A10)</text>
<text x="188.1" y="104.5">37</text>
<text x="222" y="106.2">3</text>
<text x="232.5" y="105.7">2</text>
<text x="240.3" y="105.7">1</text>
<text x="263.1" y="104.6">20</text>
<text x="268" y="105.1">C3(CB)</text>
<text x="95.7" y="111.4">5</text>
<text x="122.3" y="113.7">2</text>
<text x="122.3" y="110.2">1</text>
<text x="124.9" y="111.4">Vcc</text>
<text x="147.1" y="113.7">29</text>
<text x="147.1" y="109.1">28</text>
<text x="150.8" y="109.7">PD3 (TXD1/INT3)</text>
<text x="178.2" y="109.7">PC3 (A11)</text>
<text x="188.1" y="113.7">39</text>
<text x="188.1" y="109.1">38</text>
<text x="222" y="110.8">4</text>
<text x="232.5" y="111.4">2</text>
<text x="240.3" y="111.4">1</text>
<text x="263.1" y="111.5">22</text>
<text x="263.1" y="108">21</text>
<text x="268" y="112">V1</text>
<text x="268" y="108.6">V0</text>
<text x="95.7" y="114.8">6</text>
<text x="95.7" y="118.3">7</text>
<text x="115.2" y="116.3" transform="rotate(90 115.2 116.3)">+5V</text>
<text x="122.3" y="117.1">3</text>
<text x="124.4" y="118.3">D+</text>
<text x="124.8" y="114.8">D-</text>
<text x="147.1" y="118.3">30</text>
<text x="150.8" y="118.9">PD5 (XCK1)</text>
<text x="150.8" y="114.3">PD4 (IC1)</text>
<text x="177.7" y="118.9">PC5 (A13)</text>
<text x="178.2" y="114.3">PC4 (A12)</text>
<text x="188.1" y="118.3">40</text>
<text x="222" y="115.4">5</text>
<text x="232.5" y="117.1">2</text>
<text x="240.3" y="117.1">1</text>
<text x="263.1" y="118.3">24</text>
<text x="263.1" y="114.9">23</text>
<text x="268" y="118.9">V3</text>
<text x="268" y="115.5">V2</text>
<text x="95.7" y="121.7">8</text>
<text x="95.7" y="125.2">9</text>
<text x="122.3" y="120.6">4</text>
<text x="122.3" y="124">5</text>
<text x="123.9" y="121.7">(GND)</text>
<text x="123.9" y="125.2">GND</text>
<text x="147.1" y="122.9">31</text>
<text x="150.8" y="123.4">PD6 (T1)</text>
<text x="178.2" y="123.4">PC6 (A14)</text>
<text x="188.1" y="122.9">41</text>
<text x="232.5" y="122.9">2</text>
<text x="240.3" y="122.9">1</text>
<text x="263.1" y="125.2">26</text>
<text x="263.1" y="121.8">25</text>
<text x="268" y="125.8">VSS</text>
<text x="268" y="122.4">V4</text>
<text x="95.7" y="128.6">10</text>
<text x="147.1" y="127.5">32</text>
<text x="150.8" y="128">PD7 (T2)</text>
<text x="177.7" y="128">PC7 (A15)</text>
<text x="188.1" y="127.5">42</text>
<text x="222" y="131.6">5</text>
<text x="232.5" y="128.6">1</text>
<text x="240.3" y="128.6">2</text>
<text x="263.1" y="128.7">27</text>
<text x="268" y="129.2">CAP2N</text>
<text x="148.1" y="134.4">2</text>
<text x="150.8" y="134.9">PE0 (RXD0/PDI)</text>
<text x="176.3" y="134.9">PF0 (ADC0)</text>
<text x="188.1" y="134.4">61</text>
<text x="222" y="136.2">4</text>
<text x="232.5" y="135.5">2</text>
<text x="240.3" y="135.5">1</text>
<text x="263.1" y="132.1">28</text>
<text x="263.1" y="135.6">29</text>
<text x="268" y="132.7">CAP2P</text>
<text x="268" y="136.1">CAP1P</text>
<text x="148.1" y="143.5">4</text>
<text x="148.1" y="138.9">3</text>
<text x="150.8" y="139.5">PE1 (TXD0/PDO)</text>
<text x="176.3" y="139.5">PF1 (ADC1)</text>
<text x="188.1" y="143.5">59</text>
<text x="188.1" y="138.9">60</text>
<text x="222" y="140.8">3</text>
<text x="232.5" y="142.4">2</text>
<text x="240.3" y="142.4">1</text>
<text x="263.1" y="139">30</text>
<text x="263.1" y="142.4">31</text>
<text x="268" y="139.6">CAP1N</text>
<text x="268" y="143">CAP3P</text>
<text x="98" y="149.6" transform="rotate(90 98 149.6)">+5V</text>
<text x="148.1" y="148.1">5</text>
<text x="150.8" y="148.7">PE3 (OC3A/AIN1)</text>
<text x="150.8" y="144.1">PE2 (XCK0/AIN0)</text>
<text x="176.3" y="148.7">PF3 (ADC3)</text>
<text x="176.3" y="144.1">PF2 (ADC2)</text>
<text x="188.1" y="148.1">58</text>
<text x="222" y="150">1</text>
<text x="222" y="145.4">2</text>
<text x="232.5" y="148.1">2</text>
<text x="240.3" y="148.1">1</text>
<text x="263.1" y="145.9">32</text>
<text x="263.1" y="149.3">33</text>
<text x="268" y="146.5">Vout</text>
<text x="268" y="149.9">VSS</text>
<text x="72.3" y="150.4">1</text>
<text x="72.3" y="153.9">2</text>
<text x="75" y="151">C1+</text>
<text x="75" y="154.4">V+</text>
<text x="87.2" y="154.4">GND</text>
<text x="88.2" y="151">Vcc</text>
<text x="92.8" y="150.4">16</text>
<text x="92.8" y="153.9">15</text>
<text x="148.1" y="152.7">6</text>
<text x="150.8" y="153.3">PE4 (OC3B/INT4)</text>
<text x="172.3" y="153.3">PF4 (ADC4/TCK)</text>
<text x="188.1" y="152.7">57</text>
<text x="263.1" y="152.8">34</text>
<text x="268" y="153.4">VDD2</text>
<text x="72.3" y="157.3">3</text>
<text x="72.3" y="160.8">4</text>
<text x="75" y="157.9">C1-</text>
<text x="75" y="161.3">C2+</text>
<text x="86.6" y="157.9">T1out</text>
<text x="87.5" y="161.3">R1in</text>
<text x="92.8" y="157.3">14</text>
<text x="92.8" y="160.8">13</text>
<text x="105.4" y="157.3">1</text>
<text x="105.4" y="161.9">2</text>
<text x="148.1" y="161.9">8</text>
<text x="148.1" y="157.3">7</text>
<text x="150.8" y="157.9">PE5 (OC3C/INT5)</text>
<text x="172.1" y="157.9">PF5 (ADC5/TMS)</text>
<text x="188.1" y="161.9">55</text>
<text x="188.1" y="157.3">56</text>
<text x="249.5" y="160" transform="rotate(-90 249.5 160)">+3.3V</text>
<text x="263.1" y="159.7">36</text>
<text x="263.1" y="156.2">35</text>
<text x="268" y="160.2">SI</text>
<text x="268" y="156.8">VDD</text>
<text x="72.3" y="164.2">5</text>
<text x="72.3" y="167.6">6</text>
<text x="75" y="164.8">C2-</text>
<text x="86.4" y="164.8">R1out</text>
<text x="92.8" y="164.2">12</text>
<text x="92.8" y="167.6">11</text>
<text x="105.4" y="166.5">3</text>
<text x="148.1" y="166.5">9</text>
<text x="150.8" y="167.1">PE7 (IC3/INT7)</text>
<text x="150.8" y="162.5">PE6 (T3/INT6)</text>
<text x="172.1" y="162.5">PF6 (ADC6/TDO)</text>
<text x="173" y="167.1">PF7 (ADC7/TDI)</text>
<text x="188.1" y="166.5">54</text>
<text x="263.1" y="166.6">38</text>
<text x="263.1" y="163.1">37</text>
<text x="268" y="167.1">A0</text>
<text x="268" y="163.7">SCL(CLK)</text>
<text x="72.3" y="171.1">7</text>
<text x="75" y="168.2">V-</text>
<text x="75" y="171.7">T2out</text>
<text x="87.7" y="168.2">T1in</text>
<text x="87.7" y="171.7">T2in</text>
<text x="92.8" y="171.1">10</text>
<text x="133.9" y="169.9">+5V</text>
<text x="147.1" y="173.4">62</text>
<text x="150.8" y="174">AREF</text>
<text x="178.3" y="174">PG0 (WR)</text>
<text x="188.1" y="173.4">33</text>
<text x="263.1" y="173.4">40</text>
<text x="263.1" y="170">39</text>
<text x="268" y="170.6">RST(RST)</text>
<text x="72.3" y="174.5">8</text>
<text x="75" y="175.1">R2in</text>
<text x="86.4" y="175.1">R2out</text>
<text x="92.8" y="174.5">9</text>
<text x="148.1" y="178">1</text>
<text x="150.8" y="178.6">PEN</text>
<text x="178.6" y="178.6">PG1 (RD)</text>
<text x="188.1" y="178">34</text>
<text x="268" y="174">CS1B(CS)</text>
<text x="147.1" y="182.6">20</text>
<text x="150.8" y="183.1">Reset</text>
<text x="167.1" y="184.9">TOSC1/PG4</text>
<text x="177.9" y="183.1">PG2 (ALE)</text>
<text x="188.1" y="182.6">43</text>
<text x="153.3" y="187.2">XTAL1</text>
<text x="156.5" y="190">24</text>
<text x="160.2" y="187.2">XTAL2</text>
<text x="163.4" y="190">23</text>
<text x="172.6" y="190">19</text>
<text x="175.1" y="187.2">TOSC2/PG3</text>
<text x="179.5" y="190">18</text>
<text x="196.1" y="191.2">FILE:</text>
<text x="196.1" y="187.7">TITLE</text>
<text x="236.3" y="191.2">REVISION:</text>
<text x="196.1" y="194.6">PAGE</text>
<text x="215.7" y="194.6">OF</text>
<text x="236.3" y="194.6">DRAWN BY:</text>
</g>
</svg>
